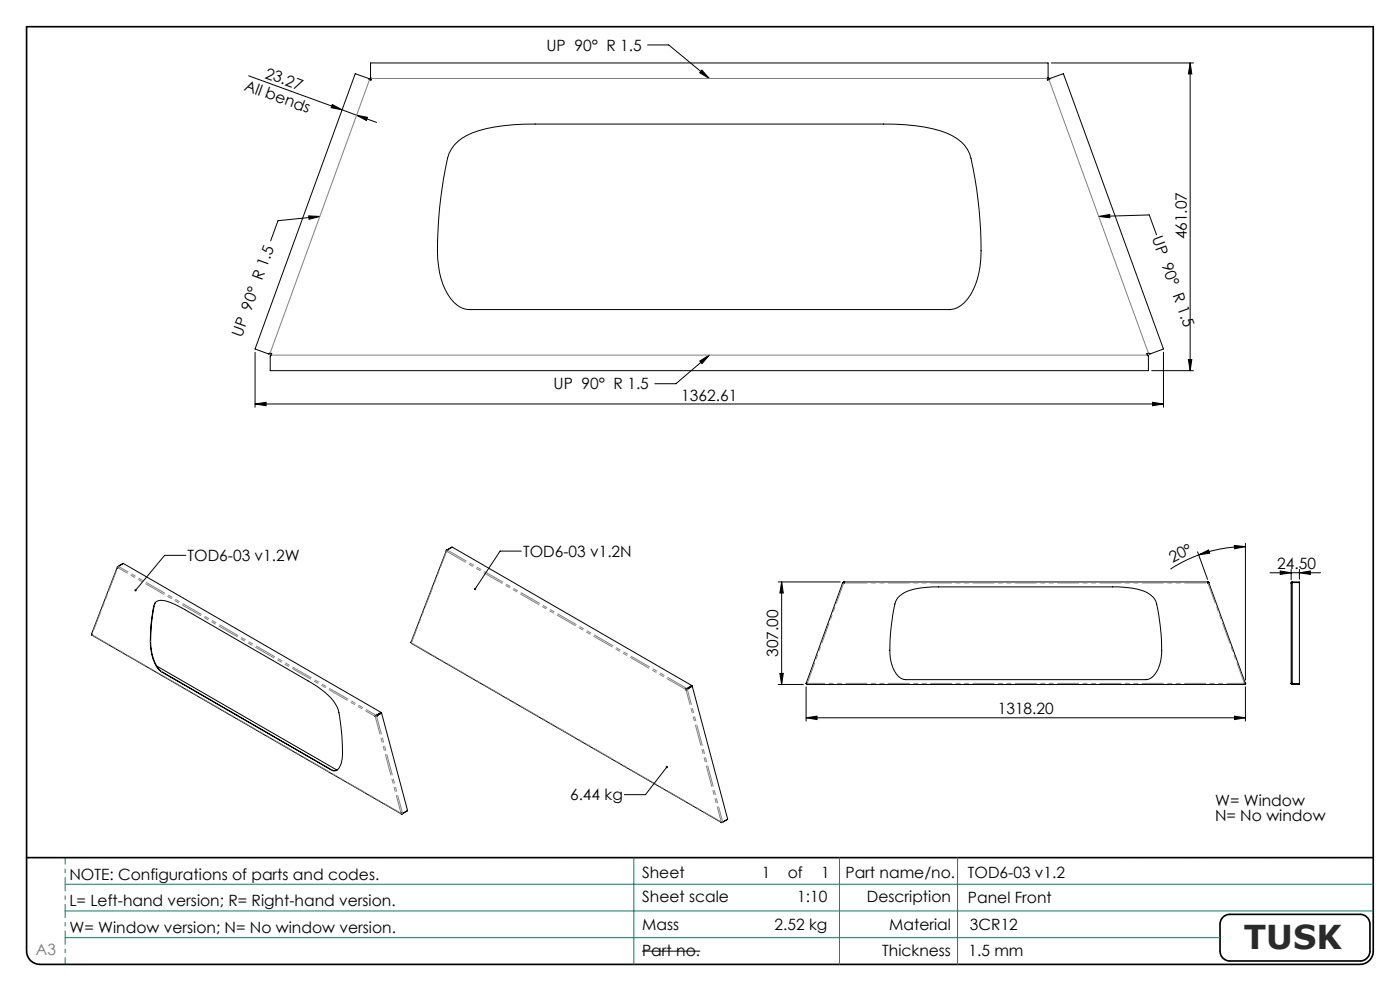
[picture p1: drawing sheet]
<svg xmlns="http://www.w3.org/2000/svg" width="420mm" height="297mm" viewBox="0 0 420 297" stroke-linecap="round" stroke-linejoin="round" font-family="sans-serif">
<g fill="none" stroke="#000" stroke-width=".3">
<path d="M194.3 13.5h6.3l12.2 10M315.4 18.9h42.6M357 18.9l.5 3.3h-1zM357 18.9v92.2M74.6 22.7l28 10.2M99.7 31.3l2.9 1.6-3.3-.6zM102.6 32.9l4.4 1.6M107 34.5l3.2 .7-.3 .9zM107 34.5l6 2.2M110.8 23.6l-4.2-1.5-30.1 82.5 4.1 1.5 .4-.3 .1 .2 .4-.1-.2 .4 .1 .2-.3 .1v.2v4.3h263.4v-4.3l-.4-.4 .2-.1-.3-.3h.5l.1-.2 .4 .3 4-1.5-30-82.5-4.2 1.5M110.8 23.6h.1M210.6 21l2.2 2.5-2.9-1.7z"/>
<path d="M314.4 23.4l-.3 .1 .1 .5 .6-.1v-.3M314.4 23.4v-4.5h-203.2v4.5l.2 .1v.5l-.6-.1v-.3M314.4 23.4h.1M314.8 23.6h.1M137.3 42.5a21.8 21.8 0 0 1 11-4.4 71.3 71.3 0 0 1 12.2-.9h104.5a46.9 46.9 0 0 1 20.5 3.4 10.2 10.2 0 0 1 5.8 6.8 117.2 117.2 0 0 1 2.7 32.3 17.8 17.8 0 0 1-5.7 11.9l-1.1 .6-2.3 .6h-144.2a8.1 8.1 0 0 1-6.4-4.6 27.8 27.8 0 0 1-3-16.1 121.6 121.6 0 0 1 3.4-26.1l1.5-2.4zM92.6 64.7l3.3 .2-3.2 .8zM95.9 64.9l-12.5 1.2-2.2 6M329.6 64.9l15.2-.5 2.2 6M329.6 64.9l3.3-.6 .1 1zM76.5 105.6v16.5M209.9 108.2l2.9-1.8-2.2 2.6zM212.8 106.4l-10 8.6h-6.4"/>
<path d="M345.5 111.1h12.5M349 105.6v16.5M356.5 107.8h1l-.5 3.3zM76.5 121.1l3.3-.5v1zM76.5 121.1h272.5M345.8 120.6l3.2 .5-3.2 .5zM35.2 169.9l-7.7 20.1M35.2 169.9h.1M35.2 169.9v.1M35.2 170l.1 .2M35.2 169.9l.2 .1M35.3 170v.1"/>
<path d="M35.3 169.8l-.1 .1M35.3 169.8l1.7-.9 77.3 44.6M35.3 170.1v.1M35.3 169.8l.1 .1M35.4 169.8h.1M35.4 170h-.1M35.4 169.9h.1M35.4 169.8l.1 .1M35.4 170h-.2M35.4 169.9l-.1 .1M35.5 169.8h-.1M36.8 168.9h.1"/>
<path d="M55.7 166.4h-6.3l-8.7 10.5M133.9 165.1l-10.6 27.3M133.9 165h.1M133.9 165v.1M133.9 165.1v.2M133.9 165.1h.2M133.9 165l.2 .1M134 165.1l-.1 .2M134 164.9l-.1 .1M134 164.9l.1 .1M134 165.2l-.1 .1M134.1 164.9h.1"/>
<path d="M134.1 164.9l1.6-.9 71.8 41.5M134.1 165h.1M134.1 164.9v.1M134.1 165.1h-.1M134.1 165v.1M134.1 165l-.1 .1M135.5 164h.1M135.5 164l-1.5 .9M156.4 165.2h-6.4l-7.5 11.3M233.5 174.4h18.6M234.5 174.4v30.7M234.5 174.4l.5 3.3h-1z"/>
<path d="M252.8 174.7h.2M252.9 174.6l-11 30.2M252.9 174.6h.1M252.9 174.6l-.1 .1M252.9 174.6l.1 .1M253 174.7h.2M253 174.7h.1M253 174.6v.1M253 174.4h.1M253 174.4h109.4M253 174.6h.1M253 174.4v.2"/>
<path d="M253.1 174.4h.1M253.1 174.6h.1M253.1 174.6v.1M253.1 174.6l.1 .1M253.1 174.4v.2M253.2 174.7h.1M269.4 179.1a11.1 11.1 0 0 1 7.5-3l3-.2h53.9a21 21 0 0 1 11 2.1 5.4 5.4 0 0 1 2.5 4.5 52.4 52.4 0 0 1 .9 15.7 7.1 7.1 0 0 1-3.9 5.4l-72.7 .1a5 5 0 0 1-3.8-3.8 28.1 28.1 0 0 1-.4-12.8l.7-4.6a6.1 6.1 0 0 1 1.3-3.4zM359.3 165.4l3 8.2M359.6 166.3l3-1.5 .3 1zM359.6 166.3l-5.2 2.3-3.2 2M362.3 174.7h.1M362.3 174.6v.1"/>
<path d="M362.3 174.4v.2M362.3 174.4v.3M362.3 174.4h.1M362.3 174.6h.1M362.4 174.4h.1M362.4 174.6h.1M362.4 174.4v.2M362.5 174.7h-.2M362.5 174.7h-.1M362.5 174.7h.1M362.5 174.6v.1M362.6 174.6l11 30.2"/>
<path d="M362.6 174.6v.1M362.6 174.6h.1M362.6 174.6l-.1 .1M362.6 174.7h-.1M370.3 163.5l3.3 .3-3.3 .7zM373.6 163.8l-3.8 .2-3.8 .5-6.4 1.8M373.6 162.8v41M381 171.7h15.2M384.1 171.1l3.2 .6-3.2 .5zM387.3 170.6v3.2M387.4 174.8v29.9M387.4 174.7v.1"/>
<path d="M387.4 174.7h.1M387.4 174.6v.2M387.4 174.6l.1 .1M387.5 174.7h-.1M387.5 174.4l-.1 .2M387.5 174.4l.1 .2M387.7 174.4h-.2M387.7 174.4h2.1v30.7h-2.1M387.7 174.4v30.7M389.8 171.7l3.3-.6v1.1zM389.8 170.6v3M389.8 174.6l-2.3 .1"/>
<path d="M27.5 190l.1 .4 92.7 53.5M27.5 190h-.1M46.5 180.7l.3-.4a5.6 5.6 0 0 1 5.3 .7l3.4 1.7 36.9 21.3a19.6 19.6 0 0 1 8.9 8.3l.6 2.6 .5 4.1a24.5 24.5 0 0 1-.2 10.3 1.89 1.89 0 0 1-2.8 1.5l-51-29.5a11.7 11.7 0 0 1-3.3-9.1v-1.2a36.3 36.3 0 0 1 1.4-10.3zM46.6 180.6a37.8 37.8 0 0 0-1 15.2 9.3 9.3 0 0 0 2.9 5.5l51 29.4 1.2 .2M47 199.6l54 31.2M123.3 192.4l.2 .5 92.9 53.5M123.3 192.4v.1M112.5 214.7l.1 .1M112.6 214.6l-.1 .1M112.6 214.6h.1M112.6 214.8h.1M112.6 214.6l.1 .1"/>
<path d="M112.6 214.4v.2M112.6 214.4l.1 .1M112.7 214.7l-.1 .1M112.7 214.5h.1M112.7 214.7h.1M112.7 214.5l-.1 .1M112.8 214.4l-.1 .1M112.8 214.6h.1M112.8 214.5h-.1M112.8 214.6l.1 .1M112.8 214.4v.1M112.8 214.7h-.1"/>
<path d="M112.9 214.7h-.2M112.9 214.7h.1M112.9 214.6h-.1M112.9 214.6h.1M113 214.6l-.1 .1M114.3 213.5l-1.5 .9M114.3 213.5l-1.5 1M114.5 213.7l-1.5 .9M114.5 213.7l7.8 29.2-1.7 1M114.5 213.7l-1.6 .9M205.7 206.7l.1 .1M205.8 206.5l-.1 .2"/>
<path d="M205.8 206.5h.1M205.8 206.6l.1 .1M205.8 206.7v.1M205.8 206.6l-.1 .1M205.9 206.7l-.1 .1M205.9 206.4l-.1 .1M205.9 206.4h.1M205.9 206.4l.1 .1M205.9 206.5l-.1 .1M205.9 206.7h-.1M205.9 206.5h.1M205.9 206.7h.1"/>
<path d="M206 206.7h-.1M206 206.5h.1M206 206.3l-.1 .1M206 206.6v.1M206 206.6h.1M206 206.6l.1 .1M206 206.3v.2M206.1 206.6h.1M206.1 206.7h-.2M206.1 206.5v.1M206.1 206.5l-.1 .1M207.5 205.5l-1.5 .8"/>
<path d="M207.5 205.5l-1.5 1M207.6 205.7h.1M207.7 205.7l10.6 39.8-1.6 .9M207.7 205.7l-1.6 .8M233.5 205.1h7.5M234 201.8h1l-.5 3.3zM241.8 215.1l3.3-.5v1zM241.8 205.8v10.3M241.8 215.1h131.8M241.9 204.8l.1 .1M241.9 204.7l.1 .1M241.9 204.7v.1"/>
<path d="M242 204.9h.1M242 205.1h131.5M242 204.8v.1M242 205.1h.1M242.1 205l-.1 .1M242.2 204.7l-.2 .1M242.2 204.7v.1M242.2 204.8l-.1 .2M370.3 214.6l3.3 .5-3.3 .5zM373.3 205h.1M373.2 204.8l.1 .2M373.3 204.7l-.1 .1"/>
<path d="M373.3 204.7l.2 .1M373.3 205l.2 .1M373.4 205.1h.1M373.5 204.8v.1M373.5 204.9h.1M373.6 204.7l-.1 .1M373.6 204.7v.1M373.6 204.8l-.1 .1M373.6 205.8v10.3M387.4 204.7v.1M387.4 204.8h.1M387.4 204.8v.2"/>
<path d="M387.4 205l.1 .1M387.5 204.8l2.3 .1M387.5 204.7l-.1 .1M387.5 204.7v.1M387.5 205.1h.2M387.5 204.9l-.1 .1M387.5 204.9l.1 .1M387.5 204.8h.1M387.5 204.7v.2M387.6 205h2.2M387.6 205l-.1 .1M200.1 229.9l-6.5 8.3h-6.3"/>
<path d="M120.2 243.7l.2 .1M120.2 243.7l.1 .2M120.2 243.7h.1M120.3 243.9h.1M120.4 243.9l.1 .1M120.5 243.8l-.2 .1M120.5 243.7l-.1 .1M120.5 243.8h.1M120.5 243.8l-.1 .1M120.5 243.8v.2M120.6 243.8h.1M120.6 243.7l-.2 .1"/>
<path d="M120.6 243.9l-.1 .1M120.6 243.7v.2M120.6 243.7v.1M120.8 243.8h-.2M122.1 243v.1M216.3 246.3h.1M216.3 246.3l.1 .1M216.3 246.3l.2 .1M216.4 246.4l.1 .1M216.5 246.4h.2M216.5 246.3l-.1 .1M216.5 246.3v.1"/>
<path d="M216.5 246.5v.1M216.5 246.4h.1M216.5 246.4v.1M216.6 246.3l.1 .1M216.6 246.4h.1M216.6 246.4l-.1 .2M216.6 246.5l-.1 .1M216.6 246.4v.1M218.2 245.6l-1.6 .9M192.6 285.1h17.5"/>
</g>
<path d="M113 214.6l7.8 29.2" fill="none" stroke="#808080" stroke-width=".3" stroke-dasharray="6.3 1.3 1.3 1.3 1.3 1.3" stroke-dashoffset=".8"/>
<path d="M120.3 243.7l-7.7-28.9" fill="none" stroke="#808080" stroke-width=".3" stroke-dasharray="6.3 1.3 1.3 1.3 1.3 1.3" stroke-dashoffset=".9"/>
<path d="M27.6 190.3l92.7 53.4" fill="none" stroke="#808080" stroke-width=".3" stroke-dasharray="6.3 1.3 1.3 1.3 1.3 1.3" stroke-dashoffset=".5"/>
<path d="M27.6 190.2l7.7-20.1" fill="none" stroke="#808080" stroke-width=".3" stroke-dasharray="6.3 1.3 1.3 1.3 1.3 1.3" stroke-dashoffset="-1.2"/>
<path d="M112.5 214.7l-77.1-44.6" fill="none" stroke="#808080" stroke-width=".3" stroke-dasharray="6.3 1.3 1.3 1.3 1.3 1.3" stroke-dashoffset="3.1"/>
<path d="M35.5 169.7l77.3 44.7" fill="none" stroke="#808080" stroke-width=".3" stroke-dasharray="6.3 1.3 1.3 1.3 1.3 1.3" stroke-dashoffset="3"/>
<path d="M35.4 169.9v.1M134.1 165v.1M45.2 192.2h-.1M46.3 181.5h-.1M48.5 201.3h-.1M99.6 230.7l-.2 .1M120.6 243.8l-.1-.1M216.7 246.4l-.2-.1" fill="none" stroke="#808080" stroke-width=".3" stroke-dasharray="6.3 1.3 1.3 1.3 1.3 1.3"/>
<path d="M206.2 206.5l10.6 39.9" fill="none" stroke="#808080" stroke-width=".3" stroke-dasharray="6.3 1.3 1.3 1.3 1.3 1.3" stroke-dashoffset="1.6"/>
<path d="M216.4 246.3l-10.6-39.6" fill="none" stroke="#808080" stroke-width=".3" stroke-dasharray="6.3 1.3 1.3 1.3 1.3 1.3" stroke-dashoffset="1.8"/>
<path d="M123.5 192.7l92.8 53.6" fill="none" stroke="#808080" stroke-width=".3" stroke-dasharray="6.3 1.3 1.3 1.3 1.3 1.3" stroke-dashoffset=".4"/>
<path d="M123.4 192.6l10.6-27.3M242.2 204.8h131" fill="none" stroke="#808080" stroke-width=".3" stroke-dasharray="6.3 1.3 1.3 1.3 1.3 1.3" stroke-dashoffset="1.2"/>
<path d="M205.8 206.6l-71.8-41.4M242.2 204.7l10.9-29.9M373.3 204.7l-10.9-29.9" fill="none" stroke="#808080" stroke-width=".3" stroke-dasharray="6.3 1.3 1.3 1.3 1.3 1.3" stroke-dashoffset="-.1"/>
<path d="M134.2 164.8l71.8 41.5" fill="none" stroke="#808080" stroke-width=".3" stroke-dasharray="6.3 1.3 1.3 1.3 1.3 1.3" stroke-dashoffset="-.2"/>
<path d="M362.3 174.7h-109.1" fill="none" stroke="#808080" stroke-width=".3" stroke-dasharray="6.3 1.3 1.3 1.3 1.3 1.3" stroke-dashoffset="-.6"/>
<path d="M8 8h404v277a4 4 0 0 1-4 4h-396a4 4 0 0 1-4-4zM8 257h404M366.8 275l.5-.5 1.5-.5h39.2a3 3 0 0 1 3 3v8a3 3 0 0 1-3 3h-39a2.95 2.95 0 0 1-3-3v-8.2l.3-1z" fill="none" stroke="#000" stroke-width=".5"/>
<path d="M19.5 273v-8M19.5 265v-8M19.5 281v-8M19.5 281v8" fill="none" stroke="#0a7d64" stroke-width=".3" stroke-dasharray="15.2 1.3 1.3 1.3" stroke-dashoffset="13.1" stroke-linecap="butt"/>
<path d="M19.5 257h392.5" fill="none" stroke="#0a7d64" stroke-width=".3" stroke-dasharray="15.2 1.3 1.3 1.3" stroke-dashoffset="1.9" stroke-linecap="butt"/>
<path d="M190.1 257v32M251.8 257v32M287.3 257v32M19.5 273h392.5M19.5 265h392.5M19.5 281h346.5" fill="none" stroke="#0a7d64" stroke-width=".3"/>
<path d="M110.8 23.9l-29.8 81.9M111.4 23.5h202.7M314.7 23.9l29.8 81.9M81.5 106.4h262.6" fill="none" stroke="#808080" stroke-width=".3"/>
<g fill="#000">
<path d="M92.6 64.7l3.3 .2-3.2 .8zM329.6 64.9l3.3-.6 .1 1z"/>
<path d="M357 18.9l.5 3.3h-1zM356.5 107.8h1l-.5 3.3z"/>
<path d="M107 34.5l3.2 .7-.3 .9zM99.7 31.3l2.9 1.6-3.3-.6z"/>
<path d="M209.9 108.2l2.9-1.8-2.2 2.6zM210.6 21l2.2 2.5-2.9-1.7z"/>
<path d="M76.5 121.1l3.3-.5v1zM345.8 120.6l3.2 .5-3.2 .5z"/>
<path d="M40.5 176.6l-.1 .5 .3-.2-.2 .3a.33 .33 0 0 0 .4-.1 .33 .33 0 0 0 0-.4 .33 .33 0 0 0-.4-.1zM142.2 176.4l.1 .4 .2-.3-.2 .3a.34 .34 0 0 0 .5-.1 .34 .34 0 0 0-.1-.5 .34 .34 0 0 0-.5 .2zM199.9 229.6a.34 .34 0 0 0-.1 .5 .34 .34 0 0 0 .5 0 .34 .34 0 0 0 0-.5l-.2 .3 .2-.3z"/>
<path d="M234.5 174.4l.5 3.3h-1zM234 201.8h1l-.5 3.3z"/>
<path d="M370.3 163.5l3.3 .3-3.3 .7zM359.6 166.3l3-1.5 .3 1z"/>
<path d="M384.1 171.1l3.2 .6-3.2 .5zM389.8 171.7l3.3-.6v1.1z"/>
<path d="M241.8 215.1l3.3-.5v1zM370.3 214.6l3.3 .5-3.3 .5z"/>
</g>
<text font-size="9.9" fill="#2a2a2a" x="373.1" y="284.4">TUSK</text>
<g font-size="4.7">
<text x="163.9" y="15.2">UP 90° R 1.5</text>
<text x="79.2" y="23.2" transform="rotate(20 79.2 23.2)">23.27</text>
<text x="73.1" y="26.9" transform="rotate(20 73.1 26.9)">All bends</text>
<text x="345.5" y="71.4" transform="rotate(70 345.5 71.4)">UP 90° R 1.5</text>
<text x="356" y="71.8" transform="rotate(-90 356 71.8)">461.07</text>
<text x="72.5" y="101.3" transform="rotate(-70 72.5 101.3)">UP 90° R 1.5</text>
<text x="166.1" y="116.7">UP 90° R 1.5</text>
<text x="204.4" y="120">1362.61</text>
<text x="156.9" y="166.9">TOD6-03 v1.2N</text>
<text x="56.3" y="168.2">TOD6-03 v1.2W</text>
<text x="351.7" y="168.8" transform="rotate(-27 351.7 168.8)">20°</text>
<text x="383.2" y="170.6">24.50</text>
<text x="233.5" y="196.9" transform="rotate(-90 233.5 196.9)">307.00</text>
<text x="299.3" y="214.1">1318.20</text>
<text x="171" y="239.9">6.44 kg</text>
<text x="364.5" y="241.7">W= Window</text>
<text x="364.5" y="246.2">N= No window</text>
<text x="20.8" y="263.6">NOTE: Configurations of parts and codes.</text>
<text x="192.6" y="263.2">Sheet</text>
<text x="228.5" y="263.2">1</text>
<text x="236.3" y="263.2">of</text>
<text x="246.4" y="263.3">1</text>
<text x="253.6" y="263.3">Part name/no.</text>
<text x="290.4" y="263.2">TOD6-03 v1.2</text>
<text x="20.8" y="271.6">L= Left-hand version; R= Right-hand version.</text>
<text x="192.6" y="270.4">Sheet scale</text>
<text x="239.2" y="270.4">1:10</text>
<text x="260" y="270.4">Description</text>
<text x="290.4" y="270.6">Panel Front</text>
<text x="20.8" y="279.7">W= Window version; N= No window version.</text>
<text x="192.6" y="278.6">Mass</text>
<text x="232.4" y="278.6">2.52 kg</text>
<text x="266.8" y="278.6">Material</text>
<text x="291" y="278.6">3CR12</text>
<text x="192.6" y="286.4">Part no.</text>
<text x="264.7" y="286.4">Thickness</text>
<text x="290.6" y="286.4">1.5 mm</text>
</g>
<text font-size="4.7" fill="#787878" x="10.8" y="286.3">A3</text>
</svg>
